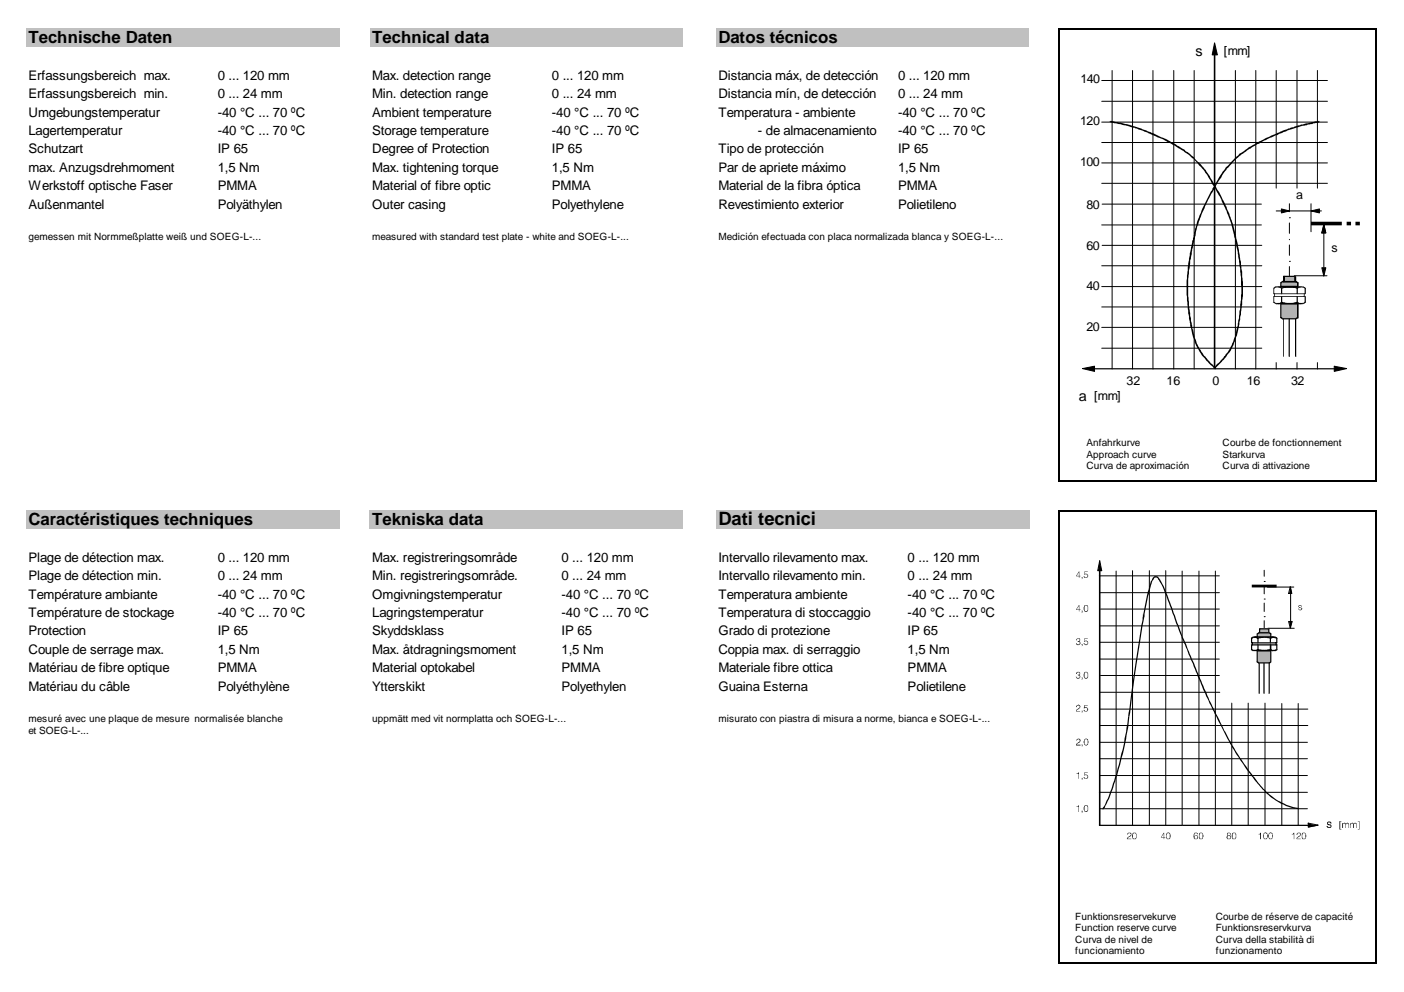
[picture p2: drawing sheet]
<svg xmlns="http://www.w3.org/2000/svg" width="297mm" height="210mm" viewBox="0 0 297 210" stroke-linecap="round" stroke-linejoin="round" font-family="sans-serif">
<g fill="#c0c0c0">
<path d="M5.5 5.9h66.3v3.9h-66.3z"/>
<path d="M151.5 5.9h66.2v3.9h-66.2z"/>
</g>
<path d="M223.9 5.9h.3v.3h-.3zM223.9 10.8h.3v1.7h-.3zM223.9 12.5h.3v1.7h-.3zM291.1 5.9h.2v.3h-.2zM291.1 10.8h.2v1.7h-.2zM291.1 12.5h.2v1.7h-.2zM223.9 101.7h.3v.3h-.3zM291.1 101.7h.2v.3h-.2z" fill="#000"/>
<path d="M224.1 6.2v4.6M224.1 14.2v87.5M224.2 6.1h66.9M291.2 6.2v4.6M291.2 14.2v87.5M224.2 101.8h66.9" fill="none" stroke="#000" stroke-width=".25"/>
<g fill="#c0c0c0">
<path d="M5.5 108h66.3v3.9h-66.3z"/>
<path d="M78.2 108h66.3v3.9h-66.3z"/>
<path d="M151.5 108h66.3v3.9h-66.3z"/>
</g>
<path d="M223.9 108h.3v.2h-.3zM223.9 112.8h.3v1.7h-.3zM291.1 108h.2v.2h-.2zM291.1 112.8h.2v1.7h-.2zM223.9 203.7h.3v.3h-.3zM291.1 203.7h.2v.3h-.2z" fill="#000"/>
<path d="M224.1 108.2v4.6M224.1 114.5v89.2M224.2 108.1h66.9M291.2 108.2v4.6M291.2 114.5v89.2M224.2 203.8h66.9" fill="none" stroke="#000" stroke-width=".25"/>
<path d="M78.2 5.9h66.2v3.9h-66.2z" fill="#c0c0c0"/>
<g fill="#000">
<path d="M257 9.1l.6 2.5h-1.1zM271.1 44.2l1.7 .4-1.7 .5zM277.4 44.6l1.7-.4v.9zM280.1 47.6l.4 1.7h-.8zM279.7 56.7h.8l-.4 1.7zM229 78l2.6-.5v1.1zM282.3 77.5l2.6 .5-2.6 .6z"/>
<path d="M277.4 46.9h6.5v.8h-6.5z" fill-rule="evenodd"/>
<path d="M284.9 46.9h.9v.8h-.9z" fill-rule="evenodd"/>
<path d="M286.8 46.9h.9v.8h-.9z" fill-rule="evenodd"/>
<path d="M231 77.9h26v.3h-26z" fill-rule="evenodd"/>
<path d="M256.8 10.1h.3v67.9l-.1 .2 .1-.2v.2h-.1v-.4l-.2 .2z" fill-rule="evenodd"/>
<path d="M257 77.9h26v.3h-26z" fill-rule="evenodd"/>
</g>
<g fill="none" stroke="#000" stroke-width=".21">
<path d="M233.1 17h47.7M235.3 14.9v63.2M239.6 14.9v63.2M243.9 14.9v63.2M248.3 14.9v63.2M252.6 14.9v63.2M257 9.1l.6 2.5h-1.1zM261.4 14.9v63.2M265.7 14.9v63.2M270 14.9v24.9M274.4 14.9v24.9M278.7 14.9v24.9"/>
<path d="M233.1 38.8h47.7M233.1 34.5h47.7M233.1 30.2h47.7M233.1 25.8h47.7M233.1 21.4h47.7M233.1 56.2h33.9M233.1 47.6h33.8M233.2 43.2h33.7M233.2 51.9h33.8M270 44.6h9.6M271.1 44.2l1.7 .4-1.7 .5zM272.8 55.3h.1"/>
<path d="M272.8 46.1h.1M272.8 43.1v1.7M272.8 47.2v2.2M272.8 50.6v.1M272.8 51.8v2.2M272.8 56.4v2.2M273.8 58.3h7M277.4 44.6l1.7-.4v.9zM277.4 43.1v5.9M279.7 56.7h.8l-.4 1.7zM280.1 47.6l.4 1.7h-.8zM280.1 47.5l.4 1.8h-.8l.4-1.8v10.8"/>
<path d="M229 78l2.6-.5v1.1zM233.1 73.7h33.9M233.1 69.3h33.9M233.1 65h33.9M233.1 60.6h33.9M270 76.7v1.4M274.4 76.7v1.4M278.7 76.7v1.4M282.3 77.5l2.6 .5-2.6 .6z"/>
</g>
<path d="M271.6 58.5h2.4v1.1h-2.4z" fill-rule="evenodd" fill="#b2b2b2"/>
<g fill="#000">
<path d="M271.4 59.5l.5 .1-.3-.1h2.5v.3h-2.5z" fill-rule="evenodd"/>
<path d="M271.5 58.3l.4 .2-.3 .1 .3-.1v1h-.5z" fill-rule="evenodd"/>
<path d="M273.8 58.5h.4v1.1l-.1 .2 .1-.2-.1 .2-.3-.2 .3-.1-.3 .1z" fill-rule="evenodd"/>
<path d="M271.6 58.3h2.4l.2 .2-.2-.2h.2v.3h-2.6z" fill-rule="evenodd"/>
<path d="M269.4 62.1h6.7v.1h-6.7z" fill-rule="evenodd"/>
<path d="M269.4 60.9h.2v1.3h-.2z" fill-rule="evenodd"/>
<path d="M269.6 60.8h.1l-.1 .3z" fill-rule="evenodd"/>
<path d="M269.4 62.7h6.7v.1h-6.7z" fill-rule="evenodd"/>
<path d="M269.4 62.8h.2v1.3h-.2z" fill-rule="evenodd"/>
<path d="M269.6 62.8h.1z" fill-rule="evenodd"/>
<path d="M269.6 60.8l.2-.1v.2l-.1 .1z" fill-rule="evenodd"/>
<path d="M269.6 63.9l.1 .2-.2-.1z" fill-rule="evenodd"/>
<path d="M269.6 62.2h.1v.6h-.1z" fill-rule="evenodd"/>
<path d="M269.7 63.9l.1 .3-.2-.1z" fill-rule="evenodd"/>
<path d="M269.6 62.1l.1 .1z" fill-rule="evenodd"/>
<path d="M269.7 60.6h.2v.3h-.2z" fill-rule="evenodd"/>
<path d="M269.7 64l.2 .3-.2-.1z" fill-rule="evenodd"/>
<path d="M269.8 60.6l.3 .1-.2 .2z" fill-rule="evenodd"/>
<path d="M269.8 64.1h.3l-.1 .3z" fill-rule="evenodd"/>
<path d="M270 60.6l.3 .1-.3 .1z" fill-rule="evenodd"/>
<path d="M270 64.1l.3 .1-.1 .2h-.2z" fill-rule="evenodd"/>
<path d="M270.1 60.6l.2 .1-.2 .1z" fill-rule="evenodd"/>
<path d="M270.1 64.1h.2v.2l-.2 .1z" fill-rule="evenodd"/>
<path d="M270.3 60.6v.2z" fill-rule="evenodd"/>
<path d="M270.3 64.1h5v.3h-5z" fill-rule="evenodd"/>
<path d="M270.3 64.2v-.1v.3z" fill-rule="evenodd"/>
<path d="M270.3 60.6l.2 .1-.2 .1z" fill-rule="evenodd"/>
<path d="M270.3 64.1l.2 .1-.1 .2h-.1z" fill-rule="evenodd"/>
<path d="M270.4 64.1l.3 .1-.1 .2h-.2z" fill-rule="evenodd"/>
<path d="M270.4 60.6l.3 .1-.3 .1z" fill-rule="evenodd"/>
<path d="M270.5 60.6l.3 .1-.3 .1z" fill-rule="evenodd"/>
<path d="M270.5 64.1l.3 .2-.3 .1z" fill-rule="evenodd"/>
<path d="M270.6 64.1l.3 .1-.2 .2z" fill-rule="evenodd"/>
<path d="M270.7 60.6h.1v.3l-.2-.1z" fill-rule="evenodd"/>
<path d="M270.8 64.1l.2-.1v.2l-.2 .1z" fill-rule="evenodd"/>
<path d="M270.8 60.6l.2 .3h-.2z" fill-rule="evenodd"/>
<path d="M271 62.2h.3z" fill-rule="evenodd"/>
<path d="M270.8 64l.3-.1-.1 .3z" fill-rule="evenodd"/>
<path d="M271 60.7l.1 .3-.3-.1z" fill-rule="evenodd"/>
<path d="M271 61h.3v1.2h-.3z" fill-rule="evenodd"/>
<path d="M271 63.9l.2 .1-.1 .1z" fill-rule="evenodd"/>
<path d="M271.1 60.9l.3-.1 .1 .2-.4 .1z" fill-rule="evenodd"/>
<path d="M271 61l.1-.1 .1 .2z" fill-rule="evenodd"/>
<path d="M271 62.8h.3l-.1 1.3h-.2z" fill-rule="evenodd"/>
<path d="M271 63.9h.3l-.1 .1z" fill-rule="evenodd"/>
<path d="M271.1 60.8l.2 .2-.2 .1z" fill-rule="evenodd"/>
<path d="M271 62.7l.3 .1z" fill-rule="evenodd"/>
<path d="M271.4 75.4h.2l-.1 .1z" fill-rule="evenodd"/>
<path d="M271.1 63.9h.4v.2h-.4z" fill-rule="evenodd"/>
<path d="M271.4 60.8l.4-.1 .1 .2-.5 .1z" fill-rule="evenodd"/>
<path d="M271.4 67.4h.2v8h-.2z" fill-rule="evenodd"/>
<path d="M271.4 67.4h.2z" fill-rule="evenodd"/>
<path d="M271.5 63.9l.4 .1v.2h-.5z" fill-rule="evenodd"/>
<path d="M271.7 60.7l.4-.1 .1 .2-.5 .1z" fill-rule="evenodd"/>
<path d="M271.8 64l.5 .2h-.5z" fill-rule="evenodd"/>
<path d="M272 60.6h.5v.2h-.5z" fill-rule="evenodd"/>
<path d="M272.1 64.1h.4v.3h-.4z" fill-rule="evenodd"/>
<path d="M272.4 60.6h.4v.2z" fill-rule="evenodd"/>
<path d="M272.6 75.4h.3v.1z" fill-rule="evenodd"/>
<path d="M272.5 64.1h.3l.1 .3h-.4z" fill-rule="evenodd"/>
<path d="M272.6 60.6h.5v.2h-.3z" fill-rule="evenodd"/>
<path d="M272.6 67.4h.3v8h-.3z" fill-rule="evenodd"/>
<path d="M272.6 67.4h.3z" fill-rule="evenodd"/>
<path d="M272.8 64.1l.5 .1-.1 .2h-.4z" fill-rule="evenodd"/>
<path d="M273 60.6h.5v.2h-.4z" fill-rule="evenodd"/>
<path d="M273.1 64.1l.5 .1-.1 .2h-.4z" fill-rule="evenodd"/>
<path d="M273.4 60.6l.4 .1v.2z" fill-rule="evenodd"/>
<path d="M273.5 64.1l.4-.1v.2l-.4 .1z" fill-rule="evenodd"/>
<path d="M273.7 60.7h.5l-.1 .3-.4-.1z" fill-rule="evenodd"/>
<path d="M274 75.4h.2v.1z" fill-rule="evenodd"/>
<path d="M273.8 64l.4-.1v.3h-.4z" fill-rule="evenodd"/>
<path d="M274.1 60.8l.1-.1 .3 .2v.2l-.4-.1z" fill-rule="evenodd"/>
<path d="M274 67.4h.2v8h-.2z" fill-rule="evenodd"/>
<path d="M274.1 67.3l.1 .1h-.2z" fill-rule="evenodd"/>
<path d="M274.3 63.9h.3v.2z" fill-rule="evenodd"/>
<path d="M274.3 62.2h.3z" fill-rule="evenodd"/>
<path d="M274.3 61l.3-.1v1.3h-.3l.1-1.3z" fill-rule="evenodd"/>
<path d="M274.1 63.9h.4l.1 .1-.4 .2z" fill-rule="evenodd"/>
<path d="M274.3 62.8h.3v1.1h-.3z" fill-rule="evenodd"/>
<path d="M274.5 60.8l.2 .1-.1 .2-.2-.2z" fill-rule="evenodd"/>
<path d="M274.5 60.9v.2z" fill-rule="evenodd"/>
<path d="M274.6 60.7l.1 .2h-.1z" fill-rule="evenodd"/>
<path d="M274.3 62.8l.3-.1z" fill-rule="evenodd"/>
<path d="M274.5 63.9l.2 .2-.3-.1z" fill-rule="evenodd"/>
<path d="M274.5 60.8l.1-.1 .1 .2v.1z" fill-rule="evenodd"/>
<path d="M274.7 63.9v.3l-.2-.1z" fill-rule="evenodd"/>
<path d="M274.6 60.7h.1v.2z" fill-rule="evenodd"/>
<path d="M274.6 60.7l.3-.1v.3z" fill-rule="evenodd"/>
<path d="M274.8 60.6h.2l-.1 .3z" fill-rule="evenodd"/>
<path d="M274.7 64l.2 .3-.2-.1z" fill-rule="evenodd"/>
<path d="M274.9 64.1l.2 .1-.1 .2-.2-.1z" fill-rule="evenodd"/>
<path d="M274.9 60.6l.3 .1-.3 .1z" fill-rule="evenodd"/>
<path d="M275 64.1l.2 .3h-.3z" fill-rule="evenodd"/>
<path d="M275.1 60.6l.2 .1-.2 .1z" fill-rule="evenodd"/>
<path d="M275.1 64.1h.2v.3h-.2z" fill-rule="evenodd"/>
<path d="M270.3 60.6h5v.2h-5z" fill-rule="evenodd"/>
<path d="M275.3 60.6l.1 .1-.1 .1z" fill-rule="evenodd"/>
<path d="M275.3 64.1l.1 .1-.1 .2z" fill-rule="evenodd"/>
<path d="M275.3 60.6l.1 .1-.1 .1z" fill-rule="evenodd"/>
<path d="M275.3 64.1h.1l-.1 .3z" fill-rule="evenodd"/>
<path d="M275.3 60.6l.3 .1-.3 .1z" fill-rule="evenodd"/>
<path d="M275.3 64.1h.3v.2l-.3 .1z" fill-rule="evenodd"/>
<path d="M275.5 64.1h.3l-.1 .3h-.2z" fill-rule="evenodd"/>
<path d="M275.5 60.6h.3v.2h-.3z" fill-rule="evenodd"/>
<path d="M275.6 64.1h.2v.2l-.1 .1z" fill-rule="evenodd"/>
<path d="M275.6 60.8l.2-.2v.3z" fill-rule="evenodd"/>
<path d="M275.8 64l.2 .1-.2 .2z" fill-rule="evenodd"/>
<path d="M275.8 62.8h.2z" fill-rule="evenodd"/>
<path d="M275.9 63.9h.2l-.1 .3-.2-.2z" fill-rule="evenodd"/>
<path d="M275.8 62.2h.2v.6h-.2z" fill-rule="evenodd"/>
<path d="M275.8 60.6l.2 .3h-.2z" fill-rule="evenodd"/>
<path d="M275.9 63.9h.3l.1 .1-.2 .1z" fill-rule="evenodd"/>
<path d="M275.8 62.1l.2 .1z" fill-rule="evenodd"/>
<path d="M275.8 60.9l.2-.2 .1 .1v.2z" fill-rule="evenodd"/>
<path d="M276 61h.3l-.1 1.2h-.2z" fill-rule="evenodd"/>
<path d="M276 62.7l.3 .1-.2-.1 .2 .1v1.1h-.3z" fill-rule="evenodd"/>
<path d="M275.9 61l.2-.2 .2 .3z" fill-rule="evenodd"/>
</g>
<path d="M271 64.2h3.6v3l-.4 .2h-2.8l-.4-.2z" fill-rule="evenodd" fill="#b2b2b2"/>
<g fill="#000">
<path d="M270.8 67.1l.6 .2-.1 .3-.5-.3z" fill-rule="evenodd"/>
<path d="M270.8 64.1h.3v3.1h-.3v-3l.2-.1z" fill-rule="evenodd"/>
<path d="M271.3 67.3h2.9v.3h-2.9h.1h-.1z" fill-rule="evenodd"/>
<path d="M274.1 67.3l.4-.2 .1 .2-.4 .3h-.1z" fill-rule="evenodd"/>
<path d="M274.4 64.2h.3v3l-.1 .2 .1-.2-.1 .2-.2-.1z" fill-rule="evenodd"/>
<path d="M271 64.1l3.7 .1v-.1v.3h-.1l-.2-.2 .2 .2h-3.6z" fill-rule="evenodd"/>
</g>
<path d="M271 59.9l.4-.3h2.8l.4 .3v.7h-3.6z" fill-rule="evenodd" fill="#b2b2b2"/>
<g fill="#000">
<path d="M256.8 77.7l.2 .4h-.2zM232.7 118.7l.4 2.1h-.9zM273 124.2l.4 1.4h-.7zM272.7 131.5h.7l-.4 1.4zM276.8 174.3l2.1 .4-2.1 .4z"/>
<path d="M235 25.6l4 .8 5 1.8-.2 .3-3.8-1.5-5.1-1.1z" fill-rule="evenodd"/>
<path d="M234.8 25.7l.2-.1-.1 .3z" fill-rule="evenodd"/>
<path d="M243.8 28.3l.2-.1 1.7 .9a25.9 25.9 0 0 1 6.7 4l.2 .2-.2 .2-2.7-2-3.5-1.9-2.4-1.1z" fill-rule="evenodd"/>
<path d="M252.4 33.2h.2l2.5 2.8 1.7 3h-.3l-1.2-2.2-1.2-1.5-1.8-1.8z" fill-rule="evenodd"/>
<path d="M256.6 38.8h.2a37.3 37.3 0 0 1 4.1 8.6l.6 2.4h-.4l-.7-2.6-.9-2.6-1.4-3-1.6-2.6z" fill-rule="evenodd"/>
<path d="M257.1 38.9h.3v.1a35.1 35.1 0 0 0-4.4 10.3l-.1 .6-.3-.1 .6-2.8 1.1-2.8z" fill-rule="evenodd"/>
<path d="M261.5 33.3l.2 .2-2.1 2.2-2.2 3.3h-.3l2.2-3.6z" fill-rule="evenodd"/>
<path d="M261.5 33.3a23.4 23.4 0 0 1 7.1-4.4l1.6-.6v.2l-1.1 .6a27.5 27.5 0 0 0-7.5 4.4z" fill-rule="evenodd"/>
<path d="M270 28.3a19 19 0 0 1 5-1.8l3.4-.8 .6-.1 .1 .3-3.5 .7-3.2 1-2.2 1z" fill-rule="evenodd"/>
<path d="M279 25.6l.1 .1v.2z" fill-rule="evenodd"/>
<path d="M252.6 49.7l.3 .2-1.1 5.2-.4 3.9v1.7h-.4l.1-1.8a36.4 36.4 0 0 1 1-7l.1-.9z" fill-rule="evenodd"/>
<path d="M261.1 49.7l.4 .1 1.1 5.6 .4 5.2h-.4v-.3l-.2-3.5-.5-3.4z" fill-rule="evenodd"/>
<path d="M270.8 59.7h.3v.9h-.3z" fill-rule="evenodd"/>
<path d="M270.9 59.7l.6-.2v.2l-.4 .3z" fill-rule="evenodd"/>
<path d="M271.4 59.5h2.9v.2l-2.9 .1z" fill-rule="evenodd"/>
<path d="M274.2 59.5l.5 .4v-.2l-.1 .3-.5-.3z" fill-rule="evenodd"/>
<path d="M251 60.6l.2-.1 .2 .1 .1 4.2 .7 4.6h-.2l-.2-.5-.4-2.6-.4-3.9z" fill-rule="evenodd"/>
<path d="M252 69.2h.2l.6 2.4a15.3 15.3 0 0 0 4.3 6.2l-.1 .3-.3-.4a13 13 0 0 1-4.5-7.1z" fill-rule="evenodd"/>
<path d="M257.1 77.8l.1 .2-.2 .1z" fill-rule="evenodd"/>
<path d="M261.8 69.2l.2 .1a11.8 11.8 0 0 1-3.3 7l-1.6 1.8-.3-.4a16.3 16.3 0 0 0 4.1-5.5z" fill-rule="evenodd"/>
<path d="M262.7 60.5l.3 .1v2.1l-.4 3.9-.6 2.8-.3-.1 .7-3.9z" fill-rule="evenodd"/>
<path d="M270.9 60.5l.2 .1-.1-.1h3.6v.4h-3.6l-.2-.2z" fill-rule="evenodd"/>
<path d="M274.4 59.9h.3v.7l-.1 .3 .1-.3-.1 .3-.2-.2 .2-.1h-.2z" fill-rule="evenodd"/>
<path d="M228.3 128v1h.3h-.3v.4v-.4h-.6zM228.3 128.2l-.5 .8h.5z" fill-rule="evenodd"/>
<path d="M228.3 120.9v.9h.3l-.3 .1v.4v-.4h-.6zM228.3 121.1l-.5 .7h.5z" fill-rule="evenodd"/>
<path d="M227.8 135.2l.1-.1h.4l.2 .1v.4l-.2 .1a.4 .4 0 0 1 .3 .4 .4 .4 0 0 1-.3 .4l-.5-.1-.1-.3 .1 .1a.38 .38 0 0 0 .3 .2 .38 .38 0 0 0 .3-.2l-.1-.4h-.3v-.1h.3l.1-.4-.4-.2-.2 .4h-.1z" fill-rule="evenodd"/>
<path d="M228.9 129.2h.1v.4l-.1 .1z" fill-rule="evenodd"/>
<path d="M228.9 136.2l.1 .1v.4l-.1 .1z" fill-rule="evenodd"/>
<path d="M228.9 122.1h.1l-.1 .4z" fill-rule="evenodd"/>
<path d="M229.4 135.1h.7h-.6l-.1 .6 .6-.1 .2 .2v.4l-.2 .3h-.4l-.3-.3v-.1h.1a.34 .34 0 0 0 .3 .3 .34 .34 0 0 0 .4-.2v-.3l-.2-.2-.5 .1z" fill-rule="evenodd"/>
<path d="M229.4 120.9h.7l-.6 .1-.1 .4 .4-.1 .4 .4v.3l-.2 .3h-.6l-.1-.4h.1v.2a.42 .42 0 0 0 .5 0 .42 .42 0 0 0 .2-.3l-.2-.3-.5 .1z" fill-rule="evenodd"/>
<path d="M229.6 128.1l-.2 .3v.7l.1 .2h.5l.1-.3v-.6l-.1-.2zM229.4 128.2a.5 .5 0 0 1 .8 .2v.7a.47 .47 0 0 1-.5 .4 .47 .47 0 0 1-.4-.5z" fill-rule="evenodd"/>
<path d="M274.7 128.1l.6-.1 .1 .2v.2l-.2-.3-.4 .1v.3h.3a.31 .31 0 0 1 .4 .2 .31 .31 0 0 1-.2 .4h-.4l-.2-.2 .1-.1 .2 .2h.3v-.3l-.6-.2z" fill-rule="evenodd"/>
<path d="M227.8 149.3a.42 .42 0 0 1 .6-.1 .42 .42 0 0 1-.1 .7l-.5 .3v.3l.7 .1h-.8l.1-.5 .2-.1a.47 .47 0 0 0 .3-.7h-.3l-.2 .1v.2h-.1z" fill-rule="evenodd"/>
<path d="M227.8 156.5l.2-.2h.3l.2 .2a.63 .63 0 0 1-.6 .8l-.1 .3h.8v.1h-.9l.1-.4 .3-.2a.32 .32 0 0 0 .3-.4 .32 .32 0 0 0-.5-.2l-.1 .2z" fill-rule="evenodd"/>
<path d="M227.8 142.3l.5-.1 .2 .1v.4l-.2 .1a.44 .44 0 0 1 0 .8 .44 .44 0 0 1-.6-.4l.1 .2h.6v-.4l-.4-.2 .4-.2v-.2l-.4-.1-.2 .3h-.1z" fill-rule="evenodd"/>
<path d="M228.9 143.4h.1v.3l-.1 .2z" fill-rule="evenodd"/>
<path d="M228.9 150.4h.1l-.1 .4z" fill-rule="evenodd"/>
<path d="M228.9 157.5l.1 .1v.3l-.1 .1z" fill-rule="evenodd"/>
<path d="M229.4 149.2h.7l-.6 .1-.1 .4 .4-.1a.54 .54 0 0 1 .2 1h-.6l-.1-.2v-.2h.1l.1 .3h.4l.1-.2v-.4h-.7z" fill-rule="evenodd"/>
<path d="M229.6 142.3l-.2 .2v.9h.6l.1-.2v-.7l-.1-.2zM229.4 142.3a.5 .5 0 0 1 .8 .2v.8a.47 .47 0 0 1-.5 .3 .47 .47 0 0 1-.4-.4z" fill-rule="evenodd"/>
<path d="M229.5 156.5l-.1 .9 .4 .3 .3-.3v-.8l-.2-.2zM229.4 156.6l.2-.3a.57 .57 0 0 1 .6 .2 .57 .57 0 0 1 0 .7v.3l-.2 .2a.56 .56 0 0 1-.7-.5z" fill-rule="evenodd"/>
<path d="M227.8 163.7h.2l.3-.3v1.4l-.1-1z" fill-rule="evenodd"/>
<path d="M227.8 170.6h.2l.3-.2v1.4l-.1-1.1z" fill-rule="evenodd"/>
<path d="M228.9 164.6h.1l-.1 .4z" fill-rule="evenodd"/>
<path d="M228.9 171.5h.1v.4l-.1 .2z" fill-rule="evenodd"/>
<path d="M229.4 163.4h.7l-.6 .1-.1 .5 .3-.2 .3 .1 .2 .3-.1 .5-.7 .1-.1-.4h.1l.1 .3h.4a.35 .35 0 0 0 .2-.3 .35 .35 0 0 0-.2-.4l-.5 .1z" fill-rule="evenodd"/>
<path d="M229.5 170.5l-.1 1a.37 .37 0 0 0 .4 .2 .37 .37 0 0 0 .3-.3l-.1-.8-.1-.2zM229.4 170.5a.43 .43 0 0 1 .5-.1 .43 .43 0 0 1 .3 .3l-.1 .9-.1 .2h-.4l-.3-.4z" fill-rule="evenodd"/>
<path d="M238.7 176.2h.5l.2 .2v.4l-.6 .3-.2 .4 .8 .1h-1l.2-.5 .5-.2a.34 .34 0 0 0 0-.6h-.3l-.3 .3z" fill-rule="evenodd"/>
<path d="M239.9 176.3l-.2 .2v.8l.2 .2h.3l.2-.3v-.7l-.2-.2zM239.8 176.2h.5l.2 .3v.8l-.2 .3h-.6l-.1-.2-.1-.8z" fill-rule="evenodd"/>
<path d="M246.2 176.2l.1 .9h.2l-.2 .1v.4l-.1-.4h-.6zM246.2 176.4l-.5 .7h.5z" fill-rule="evenodd"/>
<path d="M247 176.3l-.2 .3v.6l.2 .3h.3l.2-.2v-.8l-.2-.2zM246.8 176.3a.55 .55 0 0 1 .8 .3v.8l-.2 .2h-.5l-.2-.3z" fill-rule="evenodd"/>
<path d="M252.7 176.2h.5l.2 .3a.41 .41 0 0 0-.4-.2 .41 .41 0 0 0-.4 .3v.3l.2-.2 .5 .1a.44 .44 0 0 1-.1 .8l-.6-.1a.85 .85 0 0 1 0-1zM252.8 176.8l-.1 .6 .5 .1 .1-.5-.1-.2z" fill-rule="evenodd"/>
<path d="M253.9 176.3l-.2 .3v.6l.2 .3h.4l.1-.2v-.8l-.1-.2zM253.8 176.2a.53 .53 0 0 1 .8 .4l-.2 .9-.6 .1-.1-.3v-.8z" fill-rule="evenodd"/>
<path d="M259.8 176.2l.5 .1v.4l-.1 .1 .2 .3v.2l-.1 .3h-.6l-.2-.3v-.2l.3-.3-.2-.1v-.3zM259.7 177l.1 .5h.4a.34 .34 0 0 0 0-.6zM259.8 176.3l-.1 .3 .4 .2 .2-.2-.1-.3z" fill-rule="evenodd"/>
<path d="M260.9 176.3l-.1 .2v.8l.1 .2h.4l.2-.9-.2-.3zM260.9 176.2h.5l.1 .3v.8l-.1 .3h-.6l-.2-.4v-.6z" fill-rule="evenodd"/>
<path d="M266.3 176.5h.2l.3-.3v1.4h-.2v-1.1z" fill-rule="evenodd"/>
<path d="M267.5 176.4l-.1 .8 .1 .3h.4l.2-.2v-.8l-.2-.2zM267.5 176.2l.2-.1a.71 .71 0 0 1 .4 1l-.1 .5-.6-.1a1.05 1.05 0 0 1 .1-1.3z" fill-rule="evenodd"/>
<path d="M268.6 176.3l-.1 .2v.7l.1 .3h.4l.2-.2v-.8l-.2-.2zM268.5 176.3a.45 .45 0 0 1 .7 .1l.1 .6-.1 .5h-.7a1.1 1.1 0 0 1 0-1.2z" fill-rule="evenodd"/>
<path d="M273.3 176.5h.3l.2-.3v1.4l-.1-1.1z" fill-rule="evenodd"/>
<path d="M274.3 176.5l.3-.3h.5a.43 .43 0 0 1 .1 .4 .43 .43 0 0 1-.3 .4l-.4 .2-.1 .3 .8 .1h-.9l.1-.5 .3-.1a.38 .38 0 0 0 .3-.3 .38 .38 0 0 0-.1-.4l-.4 .1v.2h-.2z" fill-rule="evenodd"/>
<path d="M275.7 176.3l-.2 .3v.6l.2 .3h.3l.2-.2v-.8l-.2-.2zM275.6 176.2a.53 .53 0 0 1 .8 .4l-.2 .9-.6 .1-.2-.3v-.8z" fill-rule="evenodd"/>
<path d="M280.8 173.9l.6-.1 .3 .3v.2l-.4-.3-.4 .1v.2l.6 .1 .2 .2v.4l-.2 .2h-.6l-.2-.3v-.1l.3 .2 .5-.1v-.2l-.7-.3z" fill-rule="evenodd"/>
<path d="M283.4 173.8h.4h-.3v1.6l.3 .1h-.4z" fill-rule="evenodd"/>
<path d="M284 174.2h.1v.1a.3 .3 0 0 1 .3-.2 .3 .3 0 0 1 .3 .2l.3-.2 .3 .1 .1 1-.2-.9h-.4l-.1 .9-.1-.9h-.4l-.1 .9h-.1z" fill-rule="evenodd"/>
<path d="M285.7 174.2l.1 .1a.38 .38 0 0 1 .3-.2 .38 .38 0 0 1 .3 .2 .31 .31 0 0 1 .3-.2 .31 .31 0 0 1 .3 .2v.9l-.1-.9h-.5v.9h-.1v-.9h-.4l-.2 .9z" fill-rule="evenodd"/>
<path d="M287.3 173.8h.3v1.7h-.3l.2-.1v-1.6z" fill-rule="evenodd"/>
</g>
<g fill="none" stroke="#000" stroke-width=".21">
<path d="M232.7 118.6l.4 2.1h-.9zM232.6 121.8h25.4M232.7 125.4h25.3M232.7 139.5h25.3M232.7 135.9h25.3M232.7 132.4h25.3M232.8 128.9h25.2M236.1 120.8v53.8M239.6 120.7v54M243.2 120.7v54M246.6 120.7v54M250.1 120.8v53.9"/>
<path d="M253.7 120.8v53.9M257.1 120.8v53.9M267.5 130.5h.1M267.5 126.8h.1M267.5 123h.1M267.5 120.7v1.2M267.5 123.9v1.8M267.5 127.6v1.8M267.5 131.3v1.8M268.2 132.9h5.6M272.6 131.5h.8l-.4 1.4zM273 124.1l.3 1.5h-.7z"/>
<path d="M232.7 157.1h43.9M232.7 150h44M232.7 146.5h25.4M232.7 153.5h44M232.8 142.9h25.2M260.6 148.8v25.9M264.1 148.8v25.9M267.6 148.8v25.9M271.2 148.9v25.7M274.7 148.9v25.7M232.6 167.7h44M232.7 171.1h43.9"/>
<path d="M232.7 164.1h43.9M232.7 160.5h43.9M276.8 174.2l2.1 .4-2.1 .4z"/>
</g>
<g fill="#000">
<path d="M241.6 132.2l.1 .1-1.8 11.7-.8 6.9-.2 .8h-.2l1.3-10zM244.2 121.9h.4l-.1 .3h-.2a4.8 4.8 0 0 0-1.1 3.1l-1.4 6.7-.1 .3h-.2l1.3-7.1 .7-2.2zM244.4 121.9a1.34 1.34 0 0 1 1.2 1.1l1.4 2.9 3.3 9.2h-.3l-2.9-8.1a16.5 16.5 0 0 0-2.2-4.6l-.4-.2zM264.8 123.7h5.3v.6h-5.3zM238.7 151.7h.2a63.5 63.5 0 0 1-5.1 19.2l-.4 .3-.1-.2 .8-1.6a64.2 64.2 0 0 0 4.6-17.7zM250 135.1l.3-.2 .7 1.4 3.8 9.3 2.4 5.5-.2-.1-1.8-3.7zM232.5 174.5h17.6v.3h-17.6zM232.5 119.7h.3v54.9h-.3zM233.3 171l.1 .3zM257 151l.2-.1 3.5 6.8 3.6 5.6h-.1l-.5-.5-3-4.6zM264.2 163.3l.1-.1 .4 .4a19.7 19.7 0 0 0 6.6 6.3 8.8 8.8 0 0 0 3.4 1.1v.2a12.3 12.3 0 0 1-7.2-3.9l-1.9-2zM274.7 171h.1l-.1 .2z"/>
<path d="M250.1 174.5h27.7v.3h-27.7z"/>
</g>
<path d="M266.5 133h1.9v.9h-1.9z" fill-rule="evenodd" fill="#b2b2b2"/>
<g fill="#000">
<path d="M264.7 135.9h5.5v.3h-5.4l-.1-.2 .1 .2zM264.8 134.9l.1 .1v1h-.2zM264.7 135l.3-.1-.1 .2zM264.7 136.5h.2l-.1 1.1-.1-.1 .1 .1zM264.8 136.5h.3zM264.8 134.9l.3-.1v.3zM264.7 136.4l5.5-.1v.3h-5.5zM264.8 136h.3v.5h-.3zM264.9 134.8l.3-.1v.3l-.2 .1zM264.8 137.3l.2 .3h-.2zM264.8 137.6l.3-.2-.1 .3zM265 137.4l.2 .1-.1 .3-.2-.1z"/>
<path d="M264.8 135.9l.3 .1zM265 134.7l.3 .1-.2 .2zM265.1 137.5l.2 .1v.2h-.3zM265.2 134.7h.2v.2l-.2 .1zM265.2 137.5l.2 .1v.2h-.2zM265.3 134.7h.2v.3h-.2zM265.3 137.5h.2v.3h-.2zM265.4 134.7h.3l-.1 .3h-.2zM265.4 137.5l.3 .1-.1 .2h-.2zM265.3 134.7l.2-.1v.3h-.2zM265.5 134.7h.3l-.1 .3h-.2zM265.5 137.5l.3 .1-.1 .2h-.2z"/>
<path d="M265.6 137.5l.3 .1-.1 .2h-.2zM265.6 134.7h.3l-.1 .3h-.2zM265.7 137.5h.2l.1 .2-.2 .1zM265.9 137.4l.2 .1-.2 .3zM265.8 134.7h.1v.3h-.2zM265.9 137.4h.2l.1 .2-.2 .1zM265.9 134.7l.2 .3-.2 .1zM266 136l.3 .1-.3 .1zM266 134.8l.2 .2-.3 .1zM266 135.1h.3v.9h-.3zM265.9 137.4l.1-.1 .2 .2-.1 .1zM266.1 134.9l.3-.1v.3h-.2z"/>
<path d="M266.1 134.9v.3zM266 136.5h.3l-.1 1.1h-.2zM266 137.3l.3 .1-.1 .2zM266.1 134.9l.2 .2-.1-.1 .1 .1-.2 .1-.2-.1zM266 136.3l.3 .2h-.3zM266.4 133.9l2-.1v.2h-1.9l-.1-.1v.1zM266.2 137.3l.3 .2-.1 .2-.3-.1zM266.4 134.8l.2-.1 .1 .3-.4 .1zM266.4 132.9h.2v1h-.2v-.9l.1-.1zM266.4 137.4h.3l.1 .3h-.4zM266.5 134.8l.4-.1 .1 .3-.4 .1zM266.7 137.4l.3 .1v.3l-.4-.1z"/>
<path d="M266.8 134.7h.4v.3h-.3zM267 137.5h.3v.3h-.3zM267.1 134.7l.4-.1v.3l-.4 .1zM267.2 137.5h.3v.3h-.3zM267.4 134.6l.3 .1v.3l-.3-.1zM267.5 137.5h.3l.1 .3-.4 .1zM267.6 134.7h.4v.3h-.3zM267.7 137.5h.4v.3h-.4zM267.9 134.7h.4l-.1 .4-.2-.1zM268 137.5l.4-.1v.3l-.3 .1zM268.1 134.8h.5l-.1 .3h-.3zM268.3 133h.3l-.1 1h-.2z"/>
<path d="M268.2 137.4h.4v.3h-.3zM268.4 134.9h.4l-.1 .2h-.3zM266.5 132.9h2.1v.2l-2.1 .1zM268.6 137.4l.4 .1-.4 .1zM268.6 136l.3 .1-.2 .1zM268.7 134.9l.2 .1v1h-.3zM268.8 134.9v.3zM268.6 136.5h.4v.9h-.4zM268.9 134.8l.2 .2-.2 .1-.2-.1zM268.9 134.8l.1 .3-.2-.1zM268.5 137.4l.4-.1h-.2h.2v.2l-.3 .2zM268.9 137.3l.2 .2-.2 .2-.2-.1z"/>
<path d="M269 137.4l.1 .3-.3-.1zM268.6 136.3h.3l.1 .2h-.4zM268.9 134.8l.2 .2-.1 .1-.2-.2zM268.9 134.8l.3-.1v.2l-.2 .2zM268.9 134.8h.2v.3zM269.1 134.7h.2l-.1 .3zM269 137.4l.2 .2v.2l-.3-.1zM269.2 137.5l.1 .3h-.2zM269.2 134.7h.2l-.1 .3h-.1zM269.2 137.5l.2 .3h-.2zM269.3 134.7h.2v.3h-.2zM269.3 137.5h.2v.3h-.2z"/>
<path d="M265.5 134.6h3.9v.3h-3.9zM269.4 134.6l.2 .3h-.2zM269.4 134.7h.3v.2l-.3 .1zM269.4 137.5l.3 .2-.3 .1zM269.5 137.5h.2v.3h-.2zM269.5 134.7h.2v.3h-.2zM269.6 137.5h.2l.1 .2-.2 .1zM269.7 137.5l.3 .1-.1 .2h-.2zM269.7 134.7l.2 .1-.1 .2h-.2zM269.8 137.4l.3 .1-.2 .3zM269.8 136.5l.3 .1zM269.8 134.7l.2 .2-.3 .1z"/>
<path d="M269.9 134.7l.2 .1-.1 .3-.3-.1zM269.8 137.4h.4v.2l-.2 .1zM270.1 137.3h.2l-.1 .3 .1-.2-.2 .2zM269.8 136h.3v.5h-.3zM270 134.8l.2 .3h-.4zM269.8 135.9l.3 .1zM270 135.1h.3l-.1 1.1 .1-.2-.1 .2-.2-.1 .2-.2-.2 .1zM270 136.4l.3-.1v1.1h-.3v-.9l.2 .1zM270.1 134.9l.2 .1-.1 .2-.3-.1zM266.3 146.7l.2 .1zM266.3 140.3h.2v6.4h-.2zM266.3 140.2l.2-.1v.2z"/>
<path d="M267.3 146.7l.2 .1zM267.3 140.3h.2v6.4h-.2zM267.3 140.2l.2-.1v.2zM268.4 146.7h.2zM268.4 140.3h.2v6.4h-.2zM268.4 140.1l.2 .2h-.2z"/>
</g>
<path d="M266 137.7h2.9v2.4l-.3 .2h-2.3l-.3-.2z" fill-rule="evenodd" fill="#b2b2b2"/>
<path d="M265.9 137.6h.2v2.5h-.2v-2.4l.1-.2zM266 137.5h2.9l.1 .3-3 .1zM265.9 140l.5 .1-.1 .3-.4-.3zM266.2 140.2l2.4-.1v.3h-2.4zM268.4 140.2l.4-.2 .1 .2-.3 .2zM268.7 137.7h.3l-.1 2.5 .1-.1-.1 .1-.2-.1z" fill="#000"/>
<path d="M266.3 133.9h2.3l.3 .2v.7h-2.9v-.7z" fill-rule="evenodd" fill="#b2b2b2"/>
<path d="M265.9 134.7l3-.1v.3l-3-.1v.1zM265.9 134h.2v.8h-.2zM265.9 134l.5-.2-.3 .4zM266.3 133.8h2.3v.2h-2.3zM268.7 134.1h.3v.8h-.3l.2-.3-.2 .2zM268.6 133.8l.4 .4-.5-.2z" fill="#000"/>
<path d="M268.1 124.2h5.6M273 124.2v8.7" fill="none" stroke="#000" stroke-width=".21"/>
<text font-size="3.9" x="152" y="111.1">Dati tecnici</text>
<g font-size="3.6">
<text x="6" y="9.1">Technische Daten</text>
<text x="78.7" y="9.1">Technical data</text>
<text x="152" y="9.1">Datos técnicos</text>
<text x="6" y="111.1">Caractéristiques techniques</text>
<text x="78.7" y="111.1">Tekniska data</text>
</g>
<g font-size="3.1">
<text x="252.9" y="11.8">s</text>
<text x="228.3" y="84.8">a</text>
</g>
<g font-size="2.8">
<text x="6" y="16.9">Erfassungsbereich max.</text>
<text x="46.1" y="16.9">0 ... 120 mm</text>
<text x="78.7" y="16.9">Max. detection range</text>
<text x="116.8" y="16.9">0 ... 120 mm</text>
<text x="152" y="16.9">Distancia máx, de detección</text>
<text x="190" y="16.9">0 ... 120 mm</text>
<text x="6" y="20.8">Erfassungsbereich min.</text>
<text x="46.1" y="20.8">0 ... 24 mm</text>
<text x="78.7" y="20.8">Min. detection range</text>
<text x="116.8" y="20.8">0 ... 24 mm</text>
<text x="152" y="20.8">Distancia mín, de detección</text>
<text x="190" y="20.8">0 ... 24 mm</text>
<text x="6" y="24.7">Umgebungstemperatur</text>
<text x="6" y="28.5">Lagertemperatur</text>
<text x="46.1" y="24.7">-40 °C ... 70 ºC</text>
<text x="46.1" y="28.5">-40 °C ... 70 ºC</text>
<text x="78.7" y="24.7">Ambient temperature</text>
<text x="78.7" y="28.5">Storage temperature</text>
<text x="116.8" y="24.7">-40 °C ... 70 ºC</text>
<text x="116.8" y="28.5">-40 °C ... 70 ºC</text>
<text x="152" y="24.7">Temperatura - ambiente</text>
<text x="160.4" y="28.5">- de almacenamiento</text>
<text x="190" y="24.7">-40 °C ... 70 ºC</text>
<text x="190" y="28.5">-40 °C ... 70 ºC</text>
<text x="6" y="32.4">Schutzart</text>
<text x="46.1" y="32.4">IP 65</text>
<text x="78.7" y="32.4">Degree of Protection</text>
<text x="116.8" y="32.4">IP 65</text>
<text x="152" y="32.4">Tipo de protección</text>
<text x="190" y="32.4">IP 65</text>
<text x="6" y="36.3">max. Anzugsdrehmoment</text>
<text x="6" y="40.2">Werkstoff optische Faser</text>
<text x="46.1" y="36.3">1,5 Nm</text>
<text x="46.1" y="40.2">PMMA</text>
<text x="78.7" y="36.3">Max. tightening torque</text>
<text x="78.7" y="40.2">Material of fibre optic</text>
<text x="116.8" y="36.3">1,5 Nm</text>
<text x="116.8" y="40.2">PMMA</text>
<text x="152" y="36.3">Par de apriete máximo</text>
<text x="152" y="40.2">Material de la fibra óptica</text>
<text x="190" y="36.3">1,5 Nm</text>
<text x="190" y="40.2">PMMA</text>
<text x="6" y="44.1">Außenmantel</text>
<text x="46.1" y="44.1">Polyäthylen</text>
<text x="78.7" y="44.1">Outer casing</text>
<text x="116.8" y="44.1">Polyethylene</text>
<text x="152" y="44.1">Revestimiento exterior</text>
<text x="190" y="44.1">Polietileno</text>
<text x="6" y="118.9">Plage de détection max.</text>
<text x="46.1" y="118.9">0 ... 120 mm</text>
<text x="78.7" y="118.9">Max. registreringsområde</text>
<text x="118.8" y="118.9">0 ... 120 mm</text>
<text x="152" y="118.9">Intervallo rilevamento max.</text>
<text x="192" y="118.9">0 ... 120 mm</text>
<text x="6" y="122.8">Plage de détection min.</text>
<text x="46.1" y="122.8">0 ... 24 mm</text>
<text x="78.7" y="122.8">Min. registreringsområde.</text>
<text x="118.8" y="122.8">0 ... 24 mm</text>
<text x="152" y="122.8">Intervallo rilevamento min.</text>
<text x="192" y="122.8">0 ... 24 mm</text>
<text x="6" y="126.7">Température ambiante</text>
<text x="6" y="130.6">Température de stockage</text>
<text x="46.1" y="126.7">-40 °C ... 70 ºC</text>
<text x="46.1" y="130.6">-40 °C ... 70 ºC</text>
<text x="78.7" y="126.7">Omgivningstemperatur</text>
<text x="78.7" y="130.6">Lagringstemperatur</text>
<text x="118.8" y="126.7">-40 °C ... 70 ºC</text>
<text x="118.8" y="130.6">-40 °C ... 70 ºC</text>
<text x="152" y="126.7">Temperatura ambiente</text>
<text x="152" y="130.6">Temperatura di stoccaggio</text>
<text x="192" y="126.7">-40 °C ... 70 ºC</text>
<text x="192" y="130.6">-40 °C ... 70 ºC</text>
<text x="6" y="134.5">Protection</text>
<text x="46.1" y="134.5">IP 65</text>
<text x="78.7" y="134.5">Skyddsklass</text>
<text x="118.8" y="134.5">IP 65</text>
<text x="152" y="134.5">Grado di protezione</text>
<text x="192" y="134.5">IP 65</text>
<text x="6" y="138.4">Couple de serrage max.</text>
<text x="6" y="142.3">Matériau de fibre optique</text>
<text x="46.1" y="138.4">1,5 Nm</text>
<text x="46.1" y="142.3">PMMA</text>
<text x="78.7" y="138.4">Max. åtdragningsmoment</text>
<text x="78.7" y="142.3">Material optokabel</text>
<text x="118.8" y="138.4">1,5 Nm</text>
<text x="118.8" y="142.3">PMMA</text>
<text x="152" y="138.4">Coppia max. di serraggio</text>
<text x="152" y="142.3">Materiale fibre ottica</text>
<text x="192" y="138.4">1,5 Nm</text>
<text x="192" y="142.3">PMMA</text>
<text x="6" y="146.1">Matériau du câble</text>
<text x="46.1" y="146.1">Polyéthylène</text>
<text x="78.7" y="146.1">Ytterskikt</text>
<text x="118.8" y="146.1">Polyethylen</text>
<text x="152" y="146.1">Guaina Esterna</text>
<text x="192" y="146.1">Polietilene</text>
</g>
<g font-size="2.6">
<text x="258.9" y="11.7">[mm]</text>
<text x="228.6" y="17.5">140</text>
<text x="228.5" y="26.3">120</text>
<text x="228.5" y="35.1">100</text>
<text x="229.9" y="44.1">80</text>
<text x="274.2" y="42.2">a</text>
<text x="229.9" y="52.9">60</text>
<text x="281.7" y="53.4">s</text>
<text x="229.9" y="61.3">40</text>
<text x="229.9" y="70.1">20</text>
<text x="238.3" y="81.5">32</text>
<text x="246.8" y="81.5">16</text>
<text x="256.5" y="81.4">0</text>
<text x="263.8" y="81.4">16</text>
<text x="273.1" y="81.4">32</text>
<text x="231.5" y="84.6">[mm]</text>
</g>
<g font-size="2.1">
<text x="6" y="50.8">gemessen mit Normmeßplatte weiß und SOEG-L-...</text>
<text x="78.7" y="50.8">measured with standard test plate - white and SOEG-L-...</text>
<text x="152" y="50.8">Medición efectuada con placa normalizada blanca y SOEG-L-...</text>
<text x="229.9" y="94.4">Anfahrkurve</text>
<text x="258.7" y="94.4">Courbe de fonctionnement</text>
<text x="229.9" y="96.9">Approach curve</text>
<text x="229.9" y="99.3">Curva de aproximación</text>
<text x="258.7" y="96.9">Starkurva</text>
<text x="258.7" y="99.3">Curva di attivazione</text>
<text x="6" y="152.8">mesuré avec une plaque de mesure normalisée blanche</text>
<text x="6" y="155.3">et SOEG-L-...</text>
<text x="78.7" y="152.8">uppmätt med vit normplatta och SOEG-L-...</text>
<text x="152" y="152.8">misurato con piastra di misura a norme, bianca e SOEG-L-...</text>
<text x="227.5" y="194.6">Funktionsreservekurve</text>
<text x="227.5" y="197">Function reserve curve</text>
<text x="257.2" y="194.6">Courbe de réserve de capacité</text>
<text x="257.2" y="197">Funktionsreservkurva</text>
<text x="227.5" y="199.5">Curva de nivel de</text>
<text x="227.5" y="201.9">funcionamiento</text>
<text x="257.2" y="199.5">Curva della stabilità di</text>
<text x="257.2" y="201.9">funzionamento</text>
</g>
</svg>
